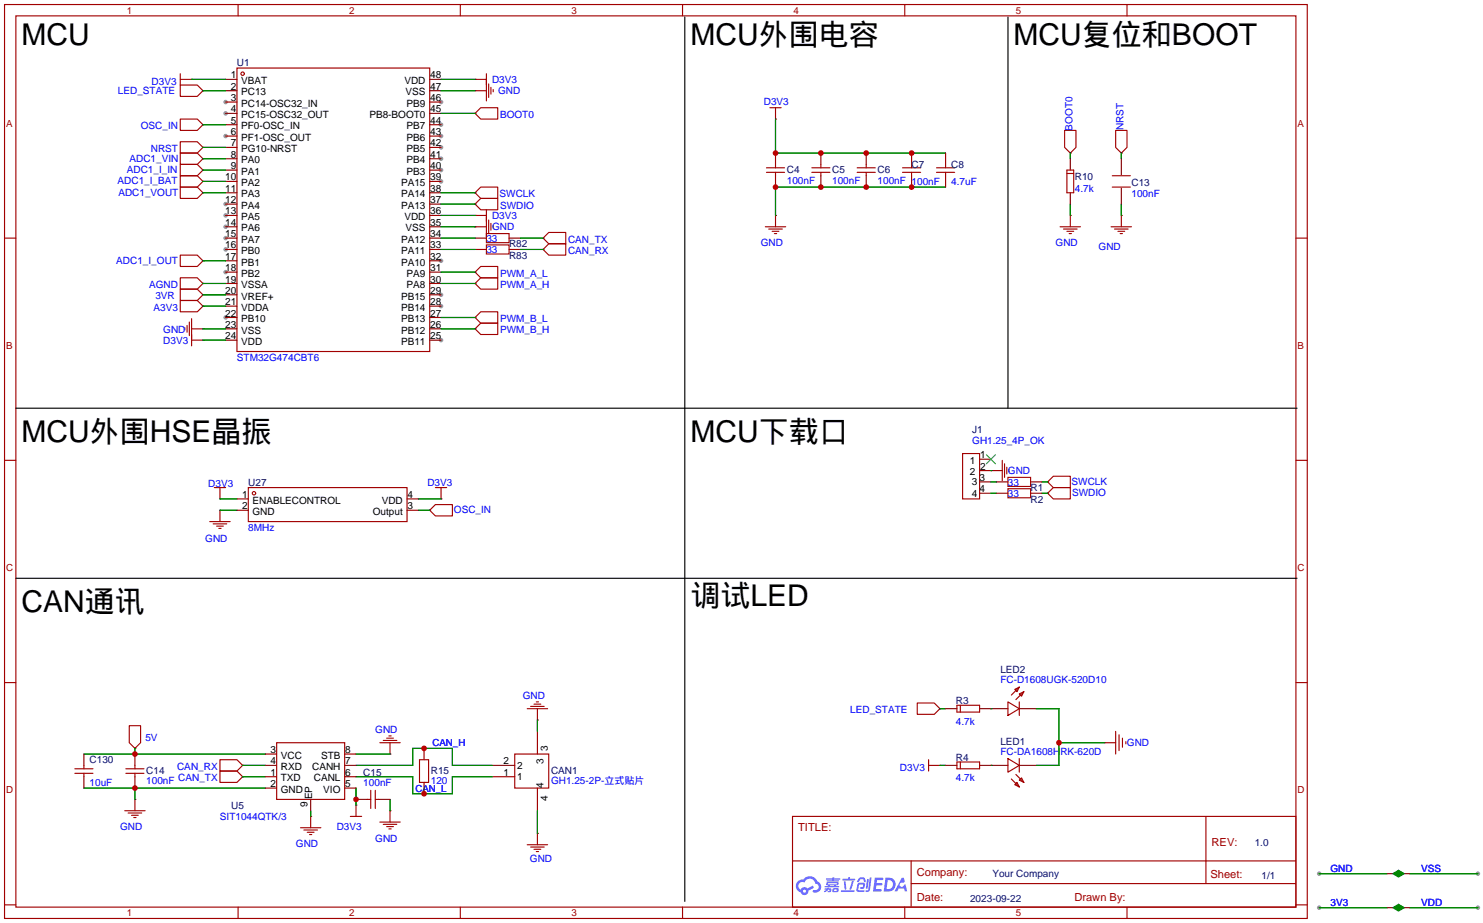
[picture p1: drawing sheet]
<svg xmlns="http://www.w3.org/2000/svg" width="332mm" height="207mm" viewBox="0 0 332 207" stroke-linecap="round" stroke-linejoin="round" font-family="sans-serif">
<g fill="#999">
<circle cx="50.5" cy="22.9" r=".51"/>
<circle cx="50.5" cy="25.4" r=".51"/>
<circle cx="50.5" cy="30.5" r=".51"/>
<circle cx="50.5" cy="45.7" r=".51"/>
<circle cx="50.5" cy="48.3" r=".51"/>
<circle cx="50.5" cy="50.8" r=".51"/>
<circle cx="50.5" cy="53.3" r=".51"/>
<circle cx="50.5" cy="55.9" r=".51"/>
<circle cx="50.5" cy="61" r=".51"/>
<circle cx="50.5" cy="71.1" r=".51"/>
<circle cx="98.8" cy="76.2" r=".51"/>
<circle cx="98.8" cy="68.6" r=".51"/>
<circle cx="98.8" cy="66" r=".51"/>
<circle cx="98.8" cy="58.4" r=".51"/>
<circle cx="98.8" cy="40.6" r=".51"/>
<circle cx="98.8" cy="38.1" r=".51"/>
<circle cx="98.8" cy="35.6" r=".51"/>
<circle cx="98.8" cy="33" r=".51"/>
<circle cx="98.8" cy="30.5" r=".51"/>
<circle cx="98.8" cy="27.9" r=".51"/>
<circle cx="98.8" cy="22.9" r=".51"/>
<circle cx="295.5" cy="203.3" r=".51"/>
<circle cx="331.1" cy="203.3" r=".51"/>
<circle cx="295.5" cy="195.7" r=".51"/>
<circle cx="331.1" cy="195.7" r=".51"/>
</g>
<g fill="none" stroke="#a10000" stroke-width=".25">
<path d="M1 1h291.9v204.7h-291.9zM3.6 3.6h286.7v199.6h-286.7zM53.3 1v2.6M103.1 1v2.6M152.9 1v2.6M202.7 1v2.6M252.5 1v2.6M1 53.3h2.6M290.3 53.3h2.6M1 103.1h2.6M290.3 103.1h2.6M1 152.9h2.6"/>
<path d="M290.3 152.9h2.6M177.5 182.9h112.8v20.3h-112.8zM177.6 192.8h112.6M204.1 197.9h86.1M204.1 192.8v10.2M270.2 182.9v15M1 202.7h2.6M53.3 203.2v2.5M103.1 203.2v2.5M152.9 203.2v2.5M202.7 203.2v2.5M252.5 203.2v2.5"/>
<path d="M290.3 202.7h2.6"/>
</g>
<g fill="#5487ff">
<path d="M196 196.6h1.6l.3 .1-.1 .4h-1.3l-.1 .7h1.1l.2 .3-.3 .2h-1.1l-.1 .9h1.2l.2 .2-.2 .3h-1.8z"/>
<path d="M202 196.6h.5l.2 .9-.4 .3a.49 .49 0 0 0-.7 .2 .49 .49 0 0 0 .3 .6 .49 .49 0 0 0 .6-.4l.3-.2 .4 1.7h-.5l-.2-.7h-1.2l-.3 .7h-.6z"/>
<path d="M194.3 196.9h.4l-.3 2-.2 .2-.2-.2z"/>
<path d="M194.8 196.6h.5l-.4 2.7a.57 .57 0 0 1-.4 .5 .57 .57 0 0 1-.6-.2l.6-.3z"/>
<path d="M192.4 196.7l.5-.2 .7 .1 .4 1h-.4l-.3-.6h-.6l-.4 .6h-.3z"/>
<path d="M192.2 197.9l1.2-.2a.76 .76 0 0 1 .4 .8 .76 .76 0 0 1-.6 .6h-.5l-.1-.2 .7-.2 .1-.6h-.9l-.2 1.3h1.2l.2 .2-.2 .2h-1.2l-.4-.1v-.4z"/>
<path d="M188.4 199.4h2.9l.2 .2-.3 .2h-2.7z"/>
<path d="M190.8 197.4h.5a2.8 2.8 0 0 1-.8 1.9l-.2-.2z"/>
<path d="M189 197.4h.4l.2 1.7-.2 .2-.2-.2z"/>
<path d="M188.8 196.8h1.2l.1-.3h.3v.3h1l.2 .3-.2 .1h-2.6z"/>
<path d="M184.8 199l.9-.1v.1h.5v.7l-.8 .2v-.3l.5-.1-.1-.2h-.2l-.9 .6-.1-.3 .5-.3h-.4z"/>
<path d="M185.1 196.7h1.3l.1-.2h.4v.2h1.2l.2 .2-.2 .1h-1.3v.2h1l.2 .2-.2 .1h-2.5l-.1-.3h1.2v-.2h-1.3z"/>
<path d="M198.4 196.6l-.4 3.1h.9a1.56 1.56 0 0 0 1.7-1.6 1.56 1.56 0 0 0-1.7-1.5zM198.9 197.1a1.05 1.05 0 0 1 1.1 1.2 1.05 1.05 0 0 1-1.4 .9z"/>
<path d="M185.2 197.7l-.1 .5 .4 .1v.2h-.7v.3h3.1l.1-.2-.1-.1h-.7l.1-.1a.43 .43 0 0 0 .5-.3 .43 .43 0 0 0-.2-.5h-2.2zM185.5 197.9h2l-.1 .2h-1.9zM185.9 198.3h1l-.1 .2h-.8z"/>
<path d="M186.6 199.1l-.1 .7 1.3-.1v-.7zM186.9 199.3h.6l-.1 .3h-.5z"/>
<path d="M178.7 197.4a1.47 1.47 0 0 0 .7 2.5 .89 .89 0 0 0 1 .6 .89 .89 0 0 0 .7-1l1.3-.6-.3-.5-1.2 .6-.4-.3h-.6l-.5 .6a.9 .9 0 0 1-.5-1.2 .9 .9 0 0 1 1.3-.4 1.3 1.3 0 0 1 1.4-.9 1.3 1.3 0 0 1 1.1 1.2 .75 .75 0 0 1 .7 .9 .75 .75 0 0 1-1.1 .5l-.2 .1v.3a1.28 1.28 0 0 0 1.8-.6 1.28 1.28 0 0 0-.8-1.7 1.9 1.9 0 0 0-3.3-.5l-.6 .1zM179.9 199.6a.35 .35 0 0 1 .7 0 .35 .35 0 0 1-.7 0z"/>
</g>
<g fill="none" stroke="#a10000" stroke-width=".25">
<path d="M40.4 19.1h3.8l1.3 1.2-1.3 1.3h-3.8zM40.4 17.8h2.5M40.4 16.5v2.6M53.1 15.2h43.2v63.5h-43.2zM106.4 17.8h2.6M109 16.5v6.1M109.5 18.8v3M110 19.6v1.5M40.4 26.7h3.8l1.3 1.2-1.3 1.3h-3.8zM40.4 31.8h3.8l1.3 1.2-1.3 1.3h-3.8zM40.4 34.3h3.8l1.3 1.3-1.3 1.2h-3.8zM40.4 39.4h3.8l1.3 1.2-1.3 1.3h-3.8z"/>
<path d="M40.4 36.8h3.8l1.3 1.3-1.3 1.3h-3.8zM106.4 25.4l1.3-1.3h3.8v2.6h-3.8zM106.4 20.3h2.6M110.5 20.1v.5M171.7 38.6h4.1M171.7 37.6h4.1M172.5 24.1h2.5M173.7 24.1v2.6M173.7 36.8v.8M173.7 38.6v.8M181.9 38.6h4M181.9 37.6h4"/>
<path d="M183.9 36.8v.8M183.9 38.6v.8M192 38.6h4.1M192 37.6h4.1M194.1 36.8v.8M194.1 38.6v.8M202.2 38.6h4M202.2 37.6h4M204.2 36.8v.8M204.2 38.6v.8M209.8 38.6h4.1M209.8 37.6h4.1"/>
<path d="M211.8 36.8v.8M211.8 38.6v.8M238.5 29.2h2.5v3.8l-1.2 1.3-1.3-1.3zM239 38.1h1.5v5.1h-1.5zM239 38.9h1.5M249.2 39.4h4M249.9 29.2h2.6v3.8l-1.3 1.3-1.3-1.3zM40.4 41.9h3.8l1.3 1.3-1.3 1.3h-3.8zM40.4 57.2h3.8l1.3 1.2-1.3 1.3h-3.8zM106.4 45.7l1.3-1.2h3.8v2.5h-3.8zM106.4 43.2l1.3-1.3h3.8v2.6h-3.8zM106.4 50.8h2.6"/>
<path d="M106.4 48.3h2.6M107.7 59.7h3.8v2.5h-3.8l-1.3-1.2zM109 52.3h5v2.1h-5zM109 54.9h5v2h-5zM109 47v6.1M109.5 49.3v3M110 50v1.6M110.5 50.5v.6M121.7 55.9l1.2-1.3h3.8v2.6h-3.8zM122.9 52.1h3.8v2.5h-3.8l-1.2-1.3zM171.4 50.8h4.6M172.2 51.3h3.1"/>
<path d="M173 51.8h1.5M173.5 52.3h.5M173.7 48.3v2.5M237.5 50.8h4.6M238.3 51.3h3M239 51.8h1.5M239.5 52.3h.5M239.8 48.3v2.5M248.9 50.8h4.6M249.2 41.9h4M249.7 51.3h3M250.4 51.8h1.6"/>
<path d="M251 52.3h.5M251.2 48.3v2.5M40.4 62.2h3.8l1.3 1.3-1.3 1.3h-3.8zM40.4 67.3h3.8l1.3 1.3-1.3 1.3h-3.8zM40.4 64.8h3.8l1.3 1.2-1.3 1.3h-3.8zM41.4 73.4v.5M41.9 72.9v1.5M42.4 72.1v3.1M42.9 76.2h2.6M42.9 71.4v6.1M42.9 73.7h2.6M106.4 63.5l1.3-1.3h3.8v2.6h-3.8z"/>
<path d="M106.4 71.1l1.3-1.2h3.8v2.5h-3.8zM107.7 72.4h3.8v2.5h-3.8l-1.3-1.2zM47 116.8h4.6M47.8 117.3h3M48 109.2h2.5M48.5 117.9h1.5M49 118.4h.5M49.3 109.2v2.6M49.3 114.3v2.5M55.6 109.2h35.6v7.6h-35.6zM96.3 114.3l1.2-1.3h3.8v2.6h-3.8zM97.5 109.2h2.6"/>
<path d="M98.8 109.2v2.6M215.6 101.6h3.9v10.2h-3.9zM222 105.4h2.5M224.5 103.1v4.6M225 103.9v3M225.6 104.6v1.6M225.8 106.9h5.1v2.1h-5.1zM225.8 109.5h5.1v2h-5.1zM226.1 105.2v.5M236 106.7h3.8v2.5h-3.8l-1.3-1.2zM236 109.2h3.8v2.6h-3.8l-1.3-1.3zM118.1 158.8h4.6"/>
<path d="M118.9 158.2h3M119.6 157.7h1.6M120.1 157.2h.5M120.4 158.8v2.5M205.5 157.5h3.8l1.3 1.3-1.3 1.2h-3.8zM214.4 158h5.1v1.5h-5.1zM215.1 158v1.5M225.8 157.2l2.5 1.6-2.5 1.5zM227.3 154.4l1-.5-.5 1zM228.3 155.4l1.1-.5-.5 1.1zM228.3 157.2v3.1M228.3 153.9l-1.7 1.8"/>
<path d="M229.4 154.9l-1.8 1.8M16.8 173.2h4M16.8 172.2h4M18.8 171.5v.7M18.8 173.2v.8M28.2 173.2h4.1M28.2 172.2h4.1M29 162.6h2.5v3.8l-1.3 1.2-1.2-1.2zM30.2 171.5v.7M30.2 173.2v.8M30.2 179.1v2.5M49.3 172.7h3.8l1.3 1.3-1.3 1.3h-3.8z"/>
<path d="M49.3 170.2h3.8l1.3 1.3-1.3 1.2h-3.8zM62 166.4h15.2v12.7h-15.2zM82.3 179.1h.8M83.1 177v4.1M84.1 177v4.1M84.1 179.1h.7M85.1 166.4h4.6M85.9 165.9h3M86.6 165.4h1.5M87.1 164.8h.5M87.4 166.4v2.5M94 170.2h2v5.1h-2z"/>
<path d="M115.3 168.9h7.6v7.6h-7.6zM208 171.5h2.6M208 170.2v2.5M214.4 170.7h5.1v1.5h-5.1zM215.1 170.7v1.5M225.8 169.9l2.5 1.6-2.5 1.5zM226.6 174.5l1.7 1.8M227.3 175.8l.5-.5 .5 1zM227.6 173.5l1.8 1.8M228.3 169.9v3.1M228.9 174.2l.5 1.1-1.1-.5zM247.4 166.4h2.5"/>
<path d="M249.9 163.8v5.1M250.7 164.6v3.5M251.5 165.4v2M252.2 166.1v.5M27.9 181.6h4.6M28.7 182.1h3M29.5 182.6h1.5M30 183.1h.5M67.3 185.4h4.6M68.1 185.9h3M68.8 186.4h1.6M69.3 186.9h.5"/>
<path d="M69.6 182.9v2.5M78.5 182.9h2.5M79.8 180.3v2.6M85.1 184.2h4.6M85.9 184.7h3M86.6 185.2h1.5M87.1 185.7h.5M87.4 181.6v2.6M118.1 189.2h4.6M118.9 189.7h3M119.6 190.2h1.6M120.1 190.8h.5"/>
<path d="M120.4 186.7v2.5"/>
<circle cx="54.4" cy="16.5" r=".38"/>
<circle cx="56.9" cy="110.5" r=".38"/>
</g>
<g fill="none" stroke="#870000" stroke-width=".25">
<path d="M42.9 17.8h.1M50.5 17.8h2.6M96.3 17.8h2.5M106.4 17.8h.1M45.5 20.3h.1M45.5 27.9h.1M45.5 33h.1M45.5 35.6h.1M45.5 38.1h.1M50.5 20.3h2.6M50.5 22.9h2.6M50.5 25.4h2.6"/>
<path d="M50.5 27.9h2.6M50.5 30.5h2.6M50.5 33h2.6M50.5 35.6h2.6M50.5 38.1h2.6M96.3 20.3h2.5M96.3 22.9h2.5M96.3 25.4h2.5M96.3 27.9h2.5M96.3 30.5h2.5M96.3 33h2.5M96.3 35.6h2.5"/>
<path d="M96.3 38.1h2.5M106.4 20.3h.1M106.4 25.4h.1M173.7 26.7h.1M173.7 34.3v2.5M173.7 39.4v2.5M183.9 34.3v2.5M183.9 39.4v2.5M194.1 34.3v2.5M194.1 39.4v2.5M204.2 34.3v2.5M204.2 39.4v2.5"/>
<path d="M211.8 34.3v2.5M211.8 39.4v2.5M239.8 34.3h.1M239.8 35.6v2.5M251.2 34.3h.1M251.2 35.6v3.5M45.5 43.2h.1M45.5 40.6h.1M45.5 58.4h.1M50.5 40.6h2.6M50.5 43.2h2.6M50.5 45.7h2.6"/>
<path d="M50.5 48.3h2.6M50.5 50.8h2.6M50.5 53.3h2.6M50.5 55.9h2.6M50.5 58.4h2.6M96.3 40.6h2.5M96.3 43.2h2.5M96.3 45.7h2.5M96.3 48.3h2.5M96.3 50.8h2.5M96.3 53.3h2.5M96.3 55.9h2.5"/>
<path d="M96.3 58.4h2.5M106.4 48.3h.1M106.4 50.8h.1M106.4 45.7h.1M106.4 43.2h.1M106.4 53.3h2.6M106.4 55.9h2.6M114 53.3h2.6M114 55.9h2.6M121.7 53.3h.1M121.7 55.9h.1M173.7 48.3h.1"/>
<path d="M239.8 48.3h.1M239.8 43.2v2.5M251.2 48.3h.1M251.2 42.2v3.5M45.5 76.2h.1M45.5 73.7h.1M45.5 63.5h.1M45.5 68.6h.1M45.5 66h.1M50.5 61h2.6M50.5 63.5h2.6M50.5 66h2.6"/>
<path d="M50.5 68.6h2.6M50.5 71.1h2.6M50.5 73.7h2.6M50.5 76.2h2.6M96.3 61h2.5M96.3 63.5h2.5M96.3 66h2.5M96.3 68.6h2.5M96.3 71.1h2.5M96.3 73.7h2.5M96.3 76.2h2.5M106.4 61h.1"/>
<path d="M106.4 63.5h.1M106.4 71.1h.1M106.4 73.7h.1M49.3 114.3h.1M49.3 111.8h.1M53.1 111.8h2.5M53.1 114.3h2.5M91.2 111.8h2.5M91.2 114.3h2.5M96.3 114.3h.1M98.8 111.8h.1M219.5 105.4h2.5"/>
<path d="M219.5 102.9h2.5M219.5 108h2.5M219.5 110.5h2.5M222 105.4h.1M223.3 108h2.5M223.3 110.5h2.5M230.9 108h2.5M230.9 110.5h2.5M234.7 108h.1M234.7 110.5h.1M210.6 158.8h.1M211.8 158.8h2.6"/>
<path d="M219.5 158.8h6.3M228.3 158.8h3.9M18.8 168.9v2.6M18.8 174v2.5M30.2 179.1h.1M30.2 167.6h.1M30.2 168.9v2.6M30.2 174v2.5M54.4 174h.1M54.4 171.5h.1M59.4 171.5h2.6M59.4 174h2.6"/>
<path d="M59.4 176.5h2.6M59.4 168.9h2.6M69.6 179.1v2.5M77.2 171.5h2.6M77.2 174h2.6M77.2 176.5h2.6M77.2 168.9h2.6M79.8 179.1h2.5M84.8 179.1h2.6M87.4 168.9h.1M95 167.6v2.6M95 175.3v2.5"/>
<path d="M110.2 171.5h5.1M110.2 174h5.1M120.4 161.3h.1M120.4 163.8v5.1M120.4 176.5v5.1M210.6 171.5h.1M211.8 171.5h2.6M219.5 171.5h6.3M228.3 171.5h3.9M247.4 166.4h.1M69.6 182.9h.1M79.8 180.3h.1"/>
<path d="M87.4 181.6h.1M120.4 186.7h.1M310.8 195.7h1.2M314.6 195.7h1.2M310.8 203.3h1.2M314.6 203.3h1.2"/>
</g>
<path d="M221 101.9l2 2M223 101.9l-2 2" fill="none" stroke="#3c3" stroke-width=".25"/>
<g fill="none" stroke="#008700" stroke-width=".25">
<path d="M42.9 17.8h7.6M98.8 17.8h7.6M45.5 20.3h5M45.5 27.9h5M45.5 33h5M45.5 38.1h5M45.5 35.6h5M98.8 20.3h7.6M98.8 25.4h7.6M173.7 26.7v7.6h38.1M239.8 34.3v1.3M251.2 34.3v1.3"/>
<path d="M45.5 43.2h5M45.5 40.6h5M45.5 58.4h5M98.8 50.8h7.6M98.8 48.3h7.6M98.8 45.7h7.6M98.8 43.2h7.6M98.8 55.9h7.6M98.8 53.3h7.6M116.6 55.9h5.1M116.6 53.3h5.1M211.8 41.9h-38.1v6.4"/>
<path d="M239.8 45.7v2.6M251.2 45.7v2.6M45.5 73.7h5M45.5 76.2h5M45.5 63.5h5M45.5 66h5M45.5 68.6h5M98.8 73.7h7.6M98.8 63.5h7.6M98.8 61h7.6M98.8 71.1h7.6M49.3 114.3h3.8"/>
<path d="M49.3 111.8h3.8M93.7 114.3h2.6M93.7 111.8h5.1M222 105.4h.1M222 108h1.3M222 110.5h1.3M233.4 108h1.3M233.4 110.5h1.3M210.6 158.8h1.2M222 158.8h.1M232.2 158.8h5v12.7h-5M18.8 176.5h40.6"/>
<path d="M18.8 168.9h40.6M30.2 167.6v1.3M30.2 176.5v2.6M54.4 171.5h5M54.4 174h5M79.8 171.5h12.7v-3.9h8.8v3.9h8.9M79.8 168.9h7.6M79.8 176.5v3.8M79.8 174h12.7v3.8h8.8v-3.8h8.9M87.4 179.1v2.5M120.4 161.3v2.5M210.6 171.5h1.2"/>
<path d="M222 171.5h.1M237.2 166.4h10.2M69.6 181.6v1.3M120.4 181.6v5.1M295.5 195.7h15.3M315.8 195.7h15.3M295.5 203.3h15.3M315.8 203.3h15.3"/>
</g>
<g fill="#008000" stroke="#008000" stroke-width=".25">
<path d="M312 203.3l1.3-.7 1.3 .7-1.3 .8z"/>
<path d="M312 195.7l1.3-.8 1.3 .8-1.3 .8z"/>
</g>
<path d="M153.4 3.8v198.1M225.8 3.8v87.6M3.6 91.4h287M3.6 129.5h287" fill="none" stroke="#000" stroke-width=".25"/>
<g fill="#c00">
<circle cx="204.2" cy="34.3" r=".63"/>
<circle cx="194.1" cy="34.3" r=".63"/>
<circle cx="183.9" cy="34.3" r=".63"/>
<circle cx="173.7" cy="34.3" r=".63"/>
<circle cx="204.2" cy="41.9" r=".63"/>
<circle cx="194.1" cy="41.9" r=".63"/>
<circle cx="183.9" cy="41.9" r=".63"/>
<circle cx="173.7" cy="41.9" r=".63"/>
<circle cx="237.2" cy="166.4" r=".63"/>
<circle cx="30.2" cy="176.5" r=".63"/>
<circle cx="30.2" cy="168.9" r=".63"/>
<circle cx="79.8" cy="179.1" r=".63"/>
<circle cx="95" cy="177.8" r=".63"/>
<circle cx="95" cy="167.6" r=".63"/>
</g>
<g font-size="6.7">
<text x="4.8" y="10.1">MCU</text>
<text x="154.7" y="10.1">MCU外围电容</text>
<text x="227.1" y="10.1">MCU复位和BOOT</text>
<text x="4.8" y="99">MCU外围HSE晶振</text>
<text x="154.7" y="99">MCU下载口</text>
<text x="4.8" y="137.1">CAN通讯</text>
<text x="154.7" y="135.8">调试LED</text>
</g>
<g font-size="2.5" fill="#a00000">
<text x="178.8" y="186.1">TITLE:</text>
<text x="271.4" y="189.4">REV:</text>
<text x="205.4" y="196.3">Company:</text>
<text x="271.2" y="196.7">Sheet:</text>
<text x="205.4" y="201.8">Date:</text>
<text x="240.7" y="201.9">Drawn By:</text>
</g>
<g font-size="2.2" fill="#a00000">
<text x="28.4" y="3.1">1</text>
<text x="78.2" y="3.1">2</text>
<text x="128" y="3.1">3</text>
<text x="177.8" y="3.1">4</text>
<text x="227.6" y="3.1">5</text>
<text x="1.4" y="28.4">A</text>
<text x="290.7" y="28.4">A</text>
<text x="1.4" y="78.1">B</text>
<text x="290.7" y="78.1">B</text>
<text x="1.4" y="127.9">C</text>
<text x="290.7" y="127.9">C</text>
<text x="1.4" y="177.7">D</text>
<text x="290.7" y="177.7">D</text>
<text x="28.4" y="205.3">1</text>
<text x="78.2" y="205.3">2</text>
<text x="128" y="205.3">3</text>
<text x="177.8" y="205.3">4</text>
<text x="227.6" y="205.3">5</text>
</g>
<g font-size="2.2">
<text x="51.7" y="17.6">1</text>
<text x="96.4" y="17.6">48</text>
<text x="51.7" y="20.1">2</text>
<text x="51.7" y="22.6">3</text>
<text x="54" y="18.8">VBAT</text>
<text x="54" y="21.4">PC13</text>
<text x="54" y="23.9">PC14-OSC32_IN</text>
<text x="90.6" y="18.8">VDD</text>
<text x="90.8" y="21.4">VSS</text>
<text x="91.1" y="23.9">PB9</text>
<text x="96.4" y="22.6">46</text>
<text x="96.4" y="20.1">47</text>
<text x="51.7" y="25.2">4</text>
<text x="51.7" y="27.7">5</text>
<text x="54" y="26.5">PC15-OSC32_OUT</text>
<text x="54" y="29">PF0-OSC_IN</text>
<text x="82.7" y="26.5">PB8-BOOT0</text>
<text x="91.1" y="29">PB7</text>
<text x="96.4" y="27.7">44</text>
<text x="96.4" y="25.2">45</text>
<text x="51.7" y="30.3">6</text>
<text x="51.7" y="32.8">7</text>
<text x="51.7" y="35.3">8</text>
<text x="54" y="31.5">PF1-OSC_OUT</text>
<text x="54" y="34.1">PG10-NRST</text>
<text x="91.1" y="34.1">PB5</text>
<text x="91.1" y="31.5">PB6</text>
<text x="96.4" y="35.3">41</text>
<text x="96.4" y="32.8">42</text>
<text x="96.4" y="30.3">43</text>
<text x="50.5" y="40.4">10</text>
<text x="51.7" y="37.9">9</text>
<text x="54" y="36.6">PA0</text>
<text x="54" y="39.2">PA1</text>
<text x="54" y="41.7">PA2</text>
<text x="89.8" y="41.7">PA15</text>
<text x="91.1" y="39.2">PB3</text>
<text x="91.1" y="36.6">PB4</text>
<text x="96.4" y="40.4">39</text>
<text x="96.4" y="37.9">40</text>
<text x="50.5" y="43">11</text>
<text x="50.5" y="45.5">12</text>
<text x="54" y="44.2">PA3</text>
<text x="54" y="46.8">PA4</text>
<text x="89.8" y="46.8">PA13</text>
<text x="89.8" y="44.2">PA14</text>
<text x="96.4" y="45.5">37</text>
<text x="96.4" y="43">38</text>
<text x="50.5" y="48">13</text>
<text x="50.5" y="50.6">14</text>
<text x="50.5" y="53.1">15</text>
<text x="54" y="49.3">PA5</text>
<text x="54" y="51.9">PA6</text>
<text x="90.6" y="49.3">VDD</text>
<text x="90.8" y="51.9">VSS</text>
<text x="96.4" y="53.1">34</text>
<text x="96.4" y="50.6">35</text>
<text x="96.4" y="48">36</text>
<text x="50.5" y="55.7">16</text>
<text x="50.5" y="58.2">17</text>
<text x="54" y="54.4">PA7</text>
<text x="54" y="56.9">PB0</text>
<text x="54" y="59.5">PB1</text>
<text x="89.8" y="59.5">PA10</text>
<text x="89.8" y="56.9">PA11</text>
<text x="89.8" y="54.4">PA12</text>
<text x="96.4" y="58.2">32</text>
<text x="96.4" y="55.7">33</text>
<text x="50.5" y="60.7">18</text>
<text x="50.5" y="63.3">19</text>
<text x="50.5" y="65.8">20</text>
<text x="54" y="62">PB2</text>
<text x="54" y="64.6">VSSA</text>
<text x="91.1" y="64.6">PA8</text>
<text x="91.1" y="62">PA9</text>
<text x="96.4" y="65.8">29</text>
<text x="96.4" y="63.3">30</text>
<text x="96.4" y="60.7">31</text>
<text x="50.5" y="68.4">21</text>
<text x="50.5" y="70.9">22</text>
<text x="54" y="67.1">VREF+</text>
<text x="54" y="69.6">VDDA</text>
<text x="89.8" y="69.6">PB14</text>
<text x="89.8" y="67.1">PB15</text>
<text x="96.4" y="70.9">27</text>
<text x="96.4" y="68.4">28</text>
<text x="50.5" y="73.4">23</text>
<text x="50.5" y="76">24</text>
<text x="54" y="72.2">PB10</text>
<text x="54" y="74.7">VSS</text>
<text x="54" y="77.3">VDD</text>
<text x="89.8" y="77.3">PB11</text>
<text x="89.8" y="74.7">PB12</text>
<text x="89.8" y="72.2">PB13</text>
<text x="96.4" y="76">25</text>
<text x="96.4" y="73.4">26</text>
<text x="217.3" y="106.5">2</text>
<text x="217.3" y="103.9">1</text>
<text x="219.5" y="107.7">3</text>
<text x="219.6" y="105.2">2</text>
<text x="219.6" y="102.7">1</text>
<text x="54.3" y="111.5">1</text>
<text x="56.6" y="112.8">ENABLECONTROL</text>
<text x="85.5" y="112.8">VDD</text>
<text x="91.3" y="111.5">4</text>
<text x="217.7" y="108.8">3</text>
<text x="217.7" y="111.3">4</text>
<text x="219.5" y="110.3">4</text>
<text x="54.3" y="114.1">2</text>
<text x="56.6" y="115.4">GND</text>
<text x="83.5" y="115.4">Output</text>
<text x="91.3" y="114.1">3</text>
<text x="60.6" y="173.8">1</text>
<text x="60.6" y="168.7">3</text>
<text x="60.6" y="171.2">4</text>
<text x="62.9" y="170">VCC</text>
<text x="62.9" y="172.5">RXD</text>
<text x="69.9" y="172.5">CANH</text>
<text x="71.9" y="170">STB</text>
<text x="77.3" y="173.8">6</text>
<text x="77.3" y="171.2">7</text>
<text x="77.3" y="168.7">8</text>
<text x="112.8" y="173.8">1</text>
<text x="112.8" y="171.2">2</text>
<text x="115.8" y="172.3">2</text>
<text x="121.7" y="171.2" transform="rotate(-90 121.7 171.2)">3</text>
<text x="122.7" y="168.1" transform="rotate(-90 122.7 168.1)">3</text>
<text x="60.6" y="176.3">2</text>
<text x="62.9" y="175">TXD</text>
<text x="62.9" y="177.6">GND</text>
<text x="69.9" y="179" transform="rotate(-90 69.9 179)">EP</text>
<text x="70.3" y="175">CANL</text>
<text x="72.4" y="177.6">VIO</text>
<text x="77.3" y="176.3">5</text>
<text x="115.8" y="174.8">1</text>
<text x="121.7" y="176.5" transform="rotate(-90 121.7 176.5)">4</text>
<text x="122.7" y="179.5" transform="rotate(-90 122.7 179.5)">4</text>
<text x="68.9" y="180.8" transform="rotate(-90 68.9 180.8)">9</text>
</g>
<g font-size="2.2" fill="#000080">
<text x="53.1" y="14.8">U1</text>
<text x="176.3" y="38.8">C4</text>
<text x="186.4" y="38.8">C5</text>
<text x="196.6" y="38.8">C6</text>
<text x="204.2" y="37.7">C7</text>
<text x="213.1" y="37.7">C8</text>
<text x="240.8" y="40.4">R10</text>
<text x="253.5" y="41.7">C13</text>
<text x="114" y="55.4">R82</text>
<text x="114" y="58">R83</text>
<text x="217.8" y="97.1">J1</text>
<text x="55.6" y="108.8">U27</text>
<text x="230.9" y="110">R1</text>
<text x="230.9" y="112.6">R2</text>
<text x="224.1" y="150.8">LED2</text>
<text x="214.1" y="157.7">R3</text>
<text x="224.1" y="166.8">LED1</text>
<text x="20.1" y="171">C130</text>
<text x="32.8" y="173.5">C14</text>
<text x="81.4" y="173.9">C15</text>
<text x="96.5" y="173.5">R15</text>
<text x="123.4" y="173.4">CAN1</text>
<text x="214.1" y="170.4">R4</text>
<text x="51.8" y="181.2">U5</text>
<text x="281.1" y="189.5">1.0</text>
<text x="222.3" y="196.4">Your Company</text>
<text x="282.6" y="197">1/1</text>
<text x="217.3" y="202">2023-09-22</text>
</g>
<g font-size="2.2" fill="#00f">
<text x="26.4" y="21.1">LED_STATE</text>
<text x="34" y="19">D3V3</text>
<text x="110.2" y="18.6">D3V3</text>
<text x="111.6" y="21.1">GND</text>
<text x="171.1" y="23.6">D3V3</text>
<text x="31.5" y="29">OSC_IN</text>
<text x="112" y="26.4">BOOT0</text>
<text x="240.2" y="29.3" transform="rotate(-90 240.2 29.3)">BOOT0</text>
<text x="251.7" y="29.2" transform="rotate(-90 251.7 29.2)">NRST</text>
<text x="33.8" y="34">NRST</text>
<text x="26.3" y="41.3">ADC1_I_BAT</text>
<text x="28.4" y="38.7">ADC1_I_IN</text>
<text x="29" y="36.2">ADC1_VIN</text>
<text x="176.3" y="41.1">100nF</text>
<text x="186.4" y="41.1">100nF</text>
<text x="196.6" y="41.1">100nF</text>
<text x="204.2" y="41.5">100nF</text>
<text x="213.1" y="41.5">4.7uF</text>
<text x="26.5" y="43.8">ADC1_VOUT</text>
<text x="111.9" y="44.2">SWCLK</text>
<text x="112" y="46.7">SWDIO</text>
<text x="240.8" y="42.9">4.7k</text>
<text x="253.5" y="44.2">100nF</text>
<text x="110.2" y="49.1">D3V3</text>
<text x="110.2" y="51.6">GND</text>
<text x="26.1" y="59">ADC1_I_OUT</text>
<text x="109" y="54.2">33</text>
<text x="109" y="56.7">33</text>
<text x="127.3" y="56.9">CAN_RX</text>
<text x="127.3" y="54.4">CAN_TX</text>
<text x="170.4" y="55">GND</text>
<text x="236.5" y="55">GND</text>
<text x="246.1" y="56.1">GND</text>
<text x="33.4" y="64.5">AGND</text>
<text x="112" y="62">PWM_A_L</text>
<text x="112" y="64.5">PWM_A_H</text>
<text x="34.4" y="69.6">A3V3</text>
<text x="34.8" y="67.1">3VR</text>
<text x="36.6" y="77">D3V3</text>
<text x="36.6" y="74.5">GND</text>
<text x="112" y="72.2">PWM_B_L</text>
<text x="112" y="74.7">PWM_B_H</text>
<text x="53.1" y="80.8">STM32G474CBT6</text>
<text x="217.8" y="99.4">GH1.25_4P_OK</text>
<text x="225.8" y="106.2">GND</text>
<text x="46.7" y="109.1">D3V3</text>
<text x="95.8" y="108.9">D3V3</text>
<text x="225.8" y="108.8">33</text>
<text x="225.8" y="111.3">33</text>
<text x="240.1" y="108.7">SWCLK</text>
<text x="240.2" y="111.2">SWDIO</text>
<text x="55.6" y="118.9">8MHz</text>
<text x="101.7" y="115">OSC_IN</text>
<text x="46" y="121.4">GND</text>
<text x="224.1" y="153.1">FC-D1608UGK-520D10</text>
<text x="117.1" y="156.6">GND</text>
<text x="190.5" y="159.8">LED_STATE</text>
<text x="32.6" y="165.9">5V</text>
<text x="84.1" y="164.2">GND</text>
<text x="96.9" y="167.2">CAN_H</text>
<text x="214.1" y="162.3">4.7k</text>
<text x="252.5" y="167.1">GND</text>
<text x="39.7" y="172.5">CAN_RX</text>
<text x="201.6" y="172.7">D3V3</text>
<text x="224.1" y="169.1">FC-DA1608HRK-620D</text>
<text x="20.1" y="176.1">10uF</text>
<text x="32.8" y="175.7">100nF</text>
<text x="39.9" y="175">CAN_TX</text>
<text x="81.4" y="176.2">100nF</text>
<text x="93.1" y="177.4">CAN_L</text>
<text x="96.5" y="175.7">120</text>
<text x="123.4" y="175.7">GH1.25-2P-立式贴片</text>
<text x="214.1" y="175">4.7k</text>
<text x="26.9" y="185.9">GND</text>
<text x="49.3" y="183.7">SIT1044QTK/3</text>
<text x="75.4" y="185.9">D3V3</text>
<text x="66.3" y="189.7">GND</text>
<text x="84.1" y="188.7">GND</text>
<text x="118.7" y="193.1">GND</text>
<text x="298.1" y="195.3">GND</text>
<text x="318.4" y="195.3">VSS</text>
<text x="298.1" y="202.9">3V3</text>
<text x="318.4" y="202.9">VDD</text>
</g>
</svg>
